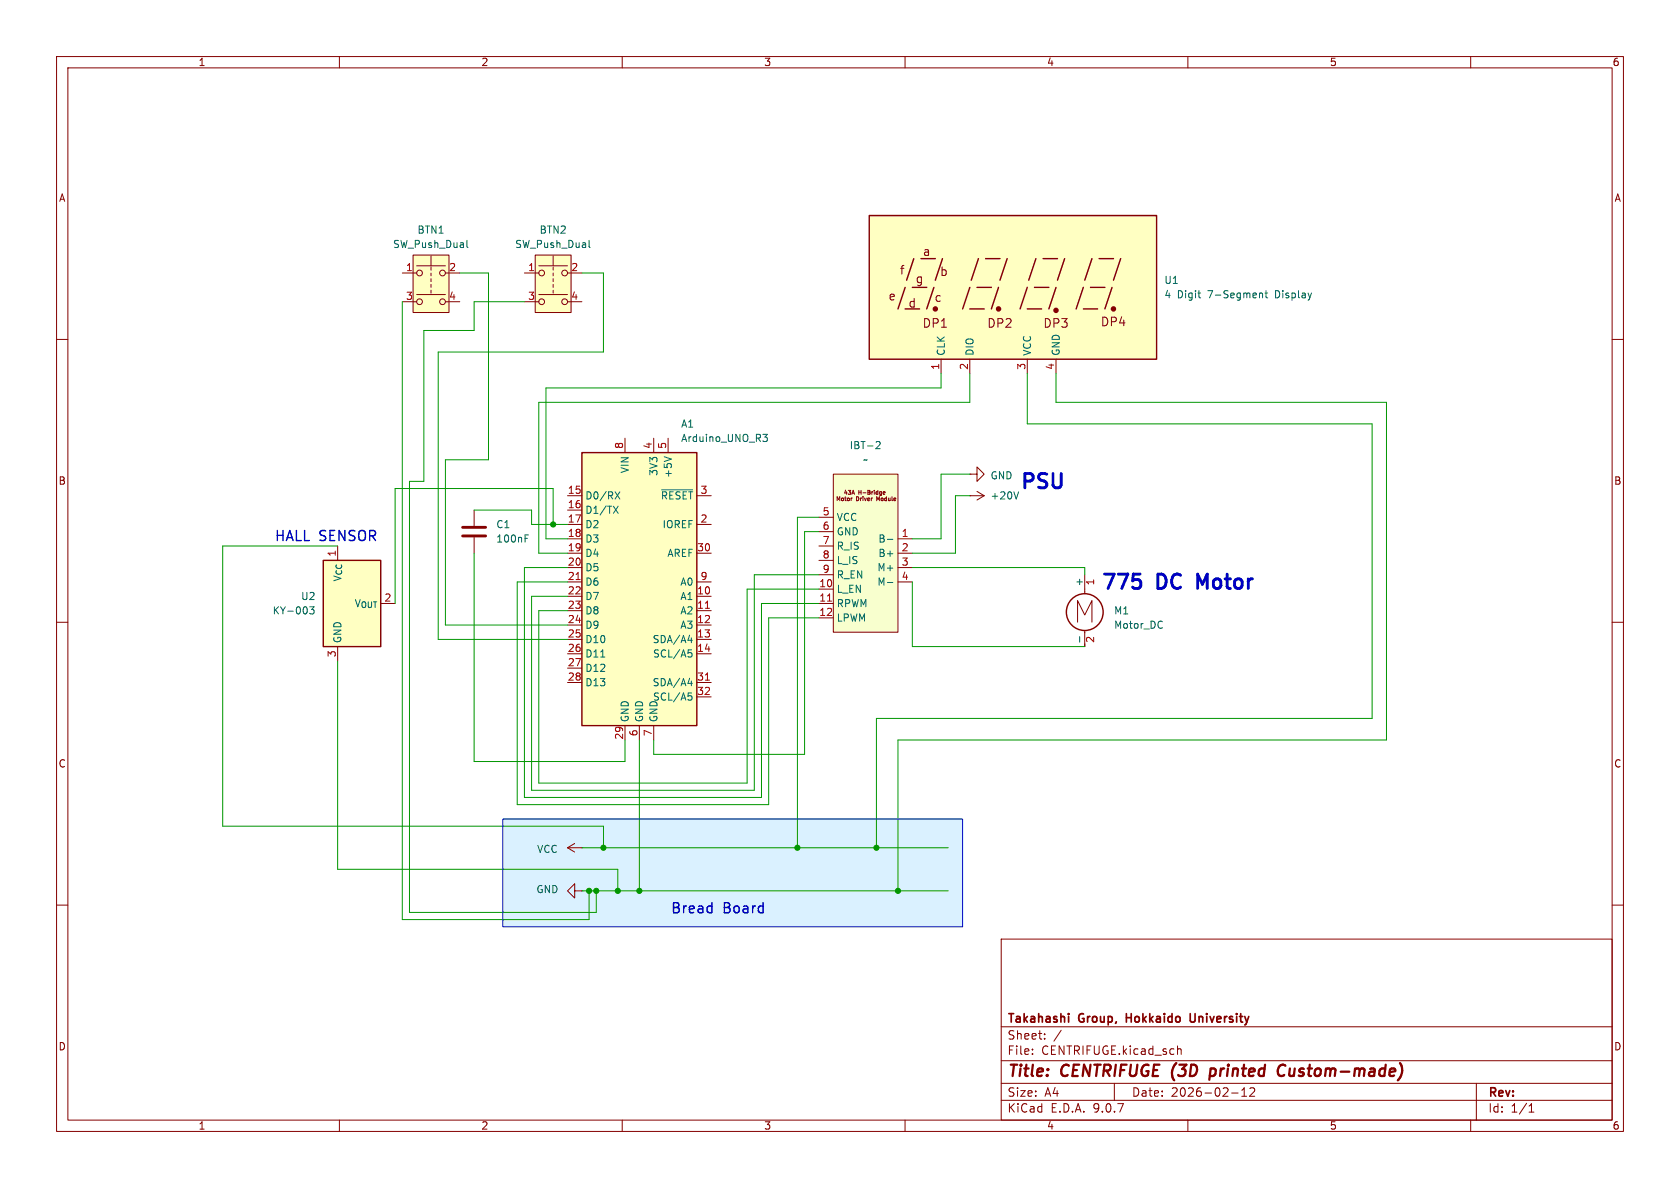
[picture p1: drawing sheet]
<svg xmlns="http://www.w3.org/2000/svg" width="297mm" height="210mm" viewBox="0 0 297 210" stroke-linecap="round" stroke-linejoin="round" font-family="sans-serif">
<g fill="none" stroke="#840000" stroke-width=".18">
<path d="M10 10h277v190h-277zM12 12h273v186h-273zM60 10v2M110 10v2M160 10v2M210 10v2M260 10v2M10 60h2M285 60h2M10 110h2M285 110h2M10 160h2"/>
<path d="M177 166h108v32h-108zM285 160h2M60 198v2M110 198v2M160 198v2M177 194.5h108M177 191.5h108M177 187.5h108M177 181.5h108M182.5 186.3v.1M182.5 185.5v.1M184.7 183.6v.1"/>
<path d="M184.7 182.8v.1M187.6 182.1l-1.3 2M197 191.5v3M208.2 184.9v1.5M208.2 185.5l.2-.1 .3 .1 .1 .9M210 198v2M217.7 193.2h1.2M219.5 193.8h.9M219.5 192.7l.5-.4v1.5M221.7 192.4v.5l-.8 .9h.9M260 198v2M261 191.5v6.5"/>
<path d="M270.3 196.6h.9M270.3 195.5l.4-.4v1.5"/>
</g>
<path d="M207.2 189.3l.1 1.1M213.9 190.1l.2 .1 .5-.1M214 189l.2-.1 .6 .1M214 188.9l-.2 2M227 190a.73 .73 0 0 1-.8 .1M227.2 188.4a.69 .69 0 0 0-1 .1" fill="none" stroke="#840000" stroke-width=".4"/>
<path d="M188.9 179.2v.1M188.9 179.7v1M199.1 179.2v1.5M199.1 179.9h.9M210.4 179.2l.1 1.3 .2 .2 .4-.1" fill="none" stroke="#840000" stroke-width=".3"/>
<path d="M88.9 144.8h81.3v19h-81.3z" fill="#daf1ff"/>
<path d="M147.3 83.8h11.4v28h-11.4z" fill="#f8ffce"/>
<g fill="none" stroke="#840000" stroke-width=".18">
<path d="M144.8 91.4h2.5M144.8 94h2.5M144.8 96.5h2.5M144.8 99.1h2.5M147.3 83.8h11.4v28h-11.4zM149.5 86.6l-.2 .5h.5M149.7 86.9v.5M150 86.7h.4l-.2 .2 .2 .2-.1 .2M150.5 88v.5M150.6 87.4l.2-.7 .3 .7M150.7 87.2h.3M150.7 88l-.2 .2"/>
<path d="M151.8 87.9l-.4-.1v.7l.4-.1M151.8 86.7v.7M151.8 87h.4M152.2 86.7v.7M152.6 87.1h.5M153.4 87h.3M153.7 87l.1-.3h-.4v.7M153.7 87l.1 .2M154.1 86.9v.5M154.3 86.9l-.2 .1M154.6 86.7h.1M154.6 86.9v.5"/>
<path d="M154.9 87.3h.1M154.9 87.3h.3M155 88.5v-.7l.2 .5 .3-.5v.7M155.2 86.9l-.3 .1v.3M155.2 86.7v.7M155.8 87.3h-.3l.1-.4h.2v.6l-.3 .1M156.1 88.1l-.3 .1v.2l.3 .1M156.1 87.1h.4l-.1-.2h-.2l-.1 .4M158.7 95.3h2.6M158.7 97.8h2.6M144.8 101.6h2.5M144.8 104.1h2.5"/>
<path d="M144.8 106.7h2.5M144.8 109.2h2.5M158.7 100.3h2.6M158.7 102.9h2.6"/>
</g>
<path d="M146.3 106.3h.7" fill="none" stroke="#a90000" stroke-width=".18"/>
<path d="M154.9 78.1l.5-.1 .2 .4-.8 .9h.8M156.9 95.3h.9M156.9 103h.9" fill="none" stroke="#006464" stroke-width=".18"/>
<path d="M57.1 99.1h10.2v15.2h-10.2z" fill="#ffffc2"/>
<path d="M57.1 99.1h10.2v15.2h-10.2z" fill="none" stroke="#840000" stroke-width=".25"/>
<path d="M59.7 114.3v2.5" fill="none" stroke="#840000" stroke-width=".18"/>
<path d="M54.7 107.3h.8l-.4 .4 .4 .2v.5l-.2 .1-.6-.1" fill="none" stroke="#006464" stroke-width=".18"/>
<path d="M73 45.1h6.4v10.1h-6.4z" fill="#ffffc2"/>
<g fill="none" stroke="#840000" stroke-width=".18">
<path d="M71.1 48.3h2.6M71.1 53.3h2.6M73 45.1h6.4v10.1h-6.4zM73.7 47h5M73.7 52.1h5M76.2 45.2v1.8M76.2 47.2v.6M76.2 48.3v.5M76.2 49.3v.5M76.2 50.3v.5M76.2 51.3v.5M78.7 48.3h2.6"/>
<path d="M78.7 53.3h2.6"/>
<circle cx="74.2" cy="53.3" r=".51"/>
<circle cx="74.2" cy="48.3" r=".51"/>
<circle cx="78.2" cy="53.3" r=".51"/>
<circle cx="78.2" cy="48.3" r=".51"/>
</g>
<path d="M82.5 42.5v1.1l.2 .2" fill="none" stroke="#006464" stroke-width=".18"/>
<path d="M102.9 80h20.3v48.3h-20.3z" fill="#ffffc2"/>
<path d="M102.9 80h20.3v48.3h-20.3z" fill="none" stroke="#840000" stroke-width=".25"/>
<g fill="none" stroke="#840000" stroke-width=".18">
<path d="M110.5 77.5v2.5M115.6 77.5v2.5M118.1 77.5v2.5M83.8 90.2v2.8M83.8 95v2.8M100.3 87.6h2.6M100.3 90.2h2.6M100.3 92.7h2.6M100.3 95.3h2.6M100.3 97.8h2.6M123.2 87.6h2.5M123.2 92.7h2.5"/>
<path d="M123.2 97.8h2.5M100.3 100.3h2.6M100.3 102.9h2.6M100.3 105.4h2.6M100.3 108h2.6M100.3 110.5h2.6M100.3 113h2.6M100.3 115.6h2.6M100.3 118.1h2.6M123.2 102.9h2.5M123.2 105.4h2.5M123.2 108h2.5"/>
<path d="M123.2 110.5h2.5M123.2 113h2.5M123.2 115.6h2.5M100.3 120.7h2.6M110.5 128.3v2.5M113 128.3v2.5M115.6 128.3v2.5M123.2 120.7h2.5M123.2 123.2h2.5"/>
</g>
<g fill="none" stroke="#006464" stroke-width=".18">
<path d="M134.9 76.8h.8l-.5 .5 .4 .1 .1 .4-.3 .2h-.3M92.8 95.2h.4M92.8 94.6h.6M108.4 89.5l.9 1.2M108.7 86.9l.9 1.3M109.3 89.5l-.9 1.2M109.6 86.9l-.9 1.3M117 86.6h5.5M117.4 80.7l1.3 .5M106.2 116.1h.7M121.6 113.2h.8M121.7 114.9h.6"/>
<path d="M121.8 115.4h.3l.2 .2-.1 .5h-.4M122.2 112.8v.8M121.6 120.8h.8M121.7 122.5h.6M121.8 123h.3l.2 .2-.1 .5-.4 .1M122.2 120.4v.8"/>
</g>
<path d="M101.8 102.5h.8M124.7 107.5h.7M124.7 120.2h.7" fill="none" stroke="#a90000" stroke-width=".18"/>
<path d="M81.8 93.2h4.1M81.8 94.7h4.1" fill="none" stroke="#840000" stroke-width=".51"/>
<path d="M94.6 45.1h6.4v10.1h-6.4z" fill="#ffffc2"/>
<g fill="none" stroke="#840000" stroke-width=".18">
<path d="M92.7 48.3h2.5M92.7 53.3h2.5M94.6 45.1h6.4v10.1h-6.4zM95.2 47h5.1M95.2 52.1h5.1M97.8 45.2v1.8M97.8 47.2v.6M97.8 48.3v.5M97.8 49.3v.5M97.8 50.3v.5M97.8 51.3v.5M100.3 48.3h2.6"/>
<path d="M100.3 53.3h2.6M171.4 87.6h.1M171.4 87.6h2.6M172.7 86.9l1.3 .7M174 87.6l-1.3 .8M100.3 149.9l1.3 .7M100.3 149.9h2.6M101.6 157.5v-1.3l-1.3 1.3 1.3 1.3v-1.3h1.3M101.6 149.1l-1.3 .8M102.9 149.9h.1M102.9 157.5h.1"/>
<circle cx="95.8" cy="53.3" r=".51"/>
<circle cx="95.8" cy="48.3" r=".51"/>
<circle cx="99.8" cy="48.3" r=".51"/>
<circle cx="99.8" cy="53.3" r=".51"/>
</g>
<path d="M104.1 42.5v1.1l.2 .2" fill="none" stroke="#006464" stroke-width=".18"/>
<path d="M153.7 38.1h50.8v25.4h-50.8z" fill="#ffffc2"/>
<g fill="none" stroke="#840000" stroke-width=".25">
<path d="M153.7 38.1h50.8v25.4h-50.8zM160 50.8l-1.3 3.8M160 54.6h2.6M161.3 50.8h2.5M161.5 45.7l-1.2 3.8M162.8 45.7h2.6M165.1 50.8l-1.3 3.8M166.6 45.7l-1.2 3.8M171.4 54.6h2.6M171.4 50.8l-1.2 3.8M172.7 50.8h2.6M173 45.7l-1.3 3.8"/>
<path d="M174.2 45.7h2.6M176.5 50.8l-1.2 3.8M178.1 45.7l-1.3 3.8M181.6 54.6h2.5M181.6 50.8l-1.3 3.8M182.9 50.8h2.5M183.1 45.7l-1.2 3.8M184.4 45.7h2.5M186.7 50.8l-1.3 3.8M188.2 45.7l-1.3 3.8M191.5 54.6h2.6M191.5 50.8l-1.3 3.8"/>
<path d="M192.8 50.8h2.5M193 45.7l-1.2 3.8M194.3 45.7h2.5M196.6 50.8l-1.3 3.8M198.1 45.7l-1.3 3.8"/>
<circle cx="191.8" cy="108.2" r="3.3"/>
</g>
<g fill="#840000" stroke="#840000" stroke-width=".25">
<circle cx="165.4" cy="54.6" r=".36"/>
<circle cx="176.5" cy="54.6" r=".36"/>
<circle cx="186.7" cy="54.9" r=".36"/>
<circle cx="196.8" cy="54.6" r=".36"/>
</g>
<path d="M166.4 63.5v2.5M171.4 63.5v2.5M181.6 63.5v2.5M186.7 63.5v2.5M171.4 83.8h1.3v-1.2l1.3 1.2-1.3 1.3v-1.3M171.4 83.8h.1M190.5 110v-3.8l1.3 2.5 1.2-2.5v3.8M191.8 101.6v3.4M191.8 111.5v2.8" fill="none" stroke="#840000" stroke-width=".18"/>
<path d="M211.8 51.8h.5M212.1 52.6h.2M222.8 51.8l.4 .2v.6M223.6 51.8h.5M223.8 51.4v1.1l.3 .1M190.9 112.5v1M205.4 109.9h.1M205.5 110.9l-.1 .1" fill="none" stroke="#006464" stroke-width=".18"/>
<g fill="none" stroke="#009600" stroke-width=".18">
<path d="M71.1 53.3v109.3h33v-5.1M81.3 48.3h5.1v33h-7.7v29.2h21.6M92.7 53.3h-8.9v5.1h-8.9v26.7h-2.5v76.2h33v-3.8M102.9 48.3h3.8v13.9h-29.2v50.8h22.8M166.4 66v2.6h-69.9v26.7h3.8M171.4 66v5.1h-76.2v26.7h5.1M181.6 66v8.9h61v52.1h-87.7v22.9M186.7 66v5.1h58.4v59.7h-86.4v26.7M59.7 96.5h-20.3v49.6h67.3v3.8M83.8 97.8v36.8h26.7v-3.8M83.8 90.2h10.2v2.5h6.3M97.8 92.7v-6.3h-28v20.3"/>
<path d="M144.8 94h-2.6v39.4h-26.6v-2.6M144.8 91.4h-3.8v58.5M171.4 87.6h-2.5v10.2h-7.6M171.4 83.8h-5v11.5h-5.1M59.7 116.8v36.9h49.5v3.8M100.3 102.9h-8.9v39.3h44.5v-33h8.9M100.3 100.3h-7.6v40.7h41.9v-34.3h10.2M144.8 101.6h-11.5v38.1h-39.3v-34.3h6.3M144.8 104.1h-12.7v34.3h-36.9v-30.4h5.1M161.3 100.3h30.5v1.3M161.3 102.9v11.4h30.5M113 130.8v26.7"/>
<path d="M102.9 149.9h64.7M102.9 157.5h64.7"/>
</g>
<path d="M200.4 101.5h1.2M201.2 102.5l.5 .4v.6l-.5 .5" fill="none" stroke="#0000c2" stroke-width=".51"/>
<path d="M88.9 144.8h81.3v19h-81.3z" fill="none" stroke="#0000c2" stroke-width=".18"/>
<g fill="#009600" stroke="#009600" stroke-width=".18">
<circle cx="113" cy="157.5" r=".46"/>
<circle cx="105.4" cy="157.5" r=".46"/>
<circle cx="109.2" cy="157.5" r=".46"/>
<circle cx="141" cy="149.9" r=".46"/>
<circle cx="154.9" cy="149.9" r=".46"/>
<circle cx="158.7" cy="157.5" r=".46"/>
<circle cx="106.7" cy="149.9" r=".46"/>
<circle cx="104.1" cy="157.5" r=".46"/>
<circle cx="97.8" cy="92.7" r=".46"/>
</g>
<g font-size="3.5" fill="#0000c2">
<text x="180.1" y="87.1">PSU</text>
<text x="194.4" y="104.9">775</text>
<text x="204.6" y="104.9">DC</text>
<text x="212.6" y="104.9">Motor</text>
</g>
<g font-size="2.8" fill="#840000">
<text x="178" y="190.9">Title:</text>
<text x="187.7" y="190.9">CENTRIFUGE</text>
<text x="208" y="190.9">(3D</text>
<text x="215.5" y="190.9">printed</text>
<text x="228.3" y="190.9">Custom-made)</text>
</g>
<g font-size="2.5" fill="#0000c2">
<text x="48.4" y="96">HALL SENSOR</text>
<text x="118.5" y="161.8">Bread</text>
<text x="127.8" y="161.8">Board</text>
</g>
<g font-size="2.1" fill="#840000">
<text x="163.1" y="45.4">a</text>
<text x="157" y="53.3">e</text>
<text x="159" y="48.7">f</text>
<text x="161.8" y="50.3">g</text>
<text x="165.1" y="53.6">c</text>
<text x="166.1" y="49">b</text>
<text x="160.5" y="54.6">d</text>
<text x="163" y="58.1">DP1</text>
<text x="174.5" y="58.1">DP2</text>
<text x="184.4" y="58.1">DP3</text>
<text x="194.5" y="57.9">DP4</text>
<text x="178" y="184">Sheet:</text>
<text x="178" y="181.2">Takahashi</text>
<text x="190.8" y="181.2">Group,</text>
<text x="199.8" y="181.2">Hokkaido</text>
<text x="211.7" y="181.2">University</text>
<text x="178" y="186.7">File:</text>
<text x="184.1" y="186.7">CENTRIFUGE.kicad_sch</text>
<text x="178" y="196.9">KiCad</text>
<text x="178" y="194.1">Size:</text>
<text x="184.7" y="194.1">A4</text>
<text x="185.7" y="196.9">E.D.A.</text>
<text x="193.3" y="196.9">9.0.7</text>
<text x="200" y="194.1">Date:</text>
<text x="207" y="194.1">2026-02-12</text>
<text x="263" y="194.3">Rev:</text>
<text x="263" y="196.9">Id:</text>
<text x="267.1" y="196.9">1/1</text>
</g>
<g font-size="1.8" fill="#840000">
<text x="35" y="11.9">1</text>
<text x="85" y="11.9">2</text>
<text x="135" y="11.9">3</text>
<text x="185" y="11.9">4</text>
<text x="235" y="11.9">5</text>
<text x="285" y="11.9">6</text>
<text x="10.3" y="35.9">A</text>
<text x="285.3" y="35.9">A</text>
<text x="10.3" y="85.9">B</text>
<text x="285.3" y="85.9">B</text>
<text x="10.3" y="135.9">C</text>
<text x="285.3" y="135.9">C</text>
<text x="10.3" y="185.9">D</text>
<text x="285.3" y="185.9">D</text>
<text x="35" y="199.9">1</text>
<text x="85" y="199.9">2</text>
<text x="135" y="199.9">3</text>
<text x="185" y="199.9">4</text>
<text x="235" y="199.9">5</text>
<text x="285" y="199.9">6</text>
</g>
<g font-size="1.8" fill="#006464">
<text x="73.7" y="41.5">BTN1</text>
<text x="95.3" y="41.5">BTN2</text>
<text x="69.4" y="44">SW_Push_Dual</text>
<text x="91" y="44">SW_Push_Dual</text>
<text x="205.7" y="52.9">4</text>
<text x="205.7" y="50.4">U1</text>
<text x="208.1" y="52.9">Digit</text>
<text x="213.7" y="52.9">7-Segment</text>
<text x="225.7" y="52.9">Display</text>
<text x="167.2" y="63" transform="rotate(-90 167.2 63)">CLK</text>
<text x="172.3" y="63" transform="rotate(-90 172.3 63)">DIO</text>
<text x="182.5" y="63" transform="rotate(-90 182.5 63)">VCC</text>
<text x="187.6" y="63" transform="rotate(-90 187.6 63)">GND</text>
<text x="120.3" y="75.8">A1</text>
<text x="111.4" y="83.7" transform="rotate(-90 111.4 83.7)">VIN</text>
<text x="120.3" y="78.3">Arduino_UNO_R3</text>
<text x="150.1" y="79.6">IBT-2</text>
<text x="152.5" y="82.1">~</text>
<text x="103.4" y="88.5">D0/RX</text>
<text x="116.4" y="84.2" transform="rotate(-90 116.4 84.2)">3V3</text>
<text x="116.7" y="88.5">~{RESET}</text>
<text x="119" y="84.6" transform="rotate(-90 119 84.6)">+5V</text>
<text x="175" y="84.9">GND</text>
<text x="175" y="88.5">+20V</text>
<text x="87.6" y="93.6">C1</text>
<text x="103.4" y="91">D1/TX</text>
<text x="103.4" y="93.6">D2</text>
<text x="117" y="93.6">IOREF</text>
<text x="147.8" y="92.3">VCC</text>
<text x="147.8" y="94.8">GND</text>
<text x="87.6" y="96.1">100nF</text>
<text x="103.4" y="96.1">D3</text>
<text x="103.4" y="98.7">D4</text>
<text x="103.4" y="101.2">D5</text>
<text x="117.9" y="98.7">AREF</text>
<text x="147.8" y="97.4">R_IS</text>
<text x="147.8" y="99.9">L_IS</text>
<text x="155" y="101.2">M+</text>
<text x="155.2" y="96.1">B-</text>
<text x="155.2" y="98.7">B+</text>
<text x="53.1" y="106.3">U2</text>
<text x="60.6" y="102.9" transform="rotate(-90 60.6 102.9)">V_{CC}</text>
<text x="62.6" y="107.5">V_{OUT}</text>
<text x="103.4" y="103.7">D6</text>
<text x="103.4" y="106.3">D7</text>
<text x="120.2" y="103.7">A0</text>
<text x="120.2" y="106.3">A1</text>
<text x="147.8" y="102.5">R_EN</text>
<text x="147.8" y="105">L_EN</text>
<text x="147.8" y="107.5">RPWM</text>
<text x="155" y="103.7">M-</text>
<text x="191.5" y="103.8" transform="rotate(-90 191.5 103.8)">+</text>
<text x="48.1" y="108.8">KY-003</text>
<text x="60.6" y="113.8" transform="rotate(-90 60.6 113.8)">GND</text>
<text x="103.4" y="108.8">D8</text>
<text x="103.4" y="111.4">D9</text>
<text x="103.4" y="113.9">D10</text>
<text x="115.3" y="113.9">SDA/A4</text>
<text x="120.2" y="108.8">A2</text>
<text x="120.2" y="111.4">A3</text>
<text x="147.8" y="110.1">LPWM</text>
<text x="196.9" y="108.8">M1</text>
<text x="196.9" y="111.4">Motor_DC</text>
<text x="103.4" y="116.4">D11</text>
<text x="103.4" y="119">D12</text>
<text x="115.3" y="116.4">SCL/A5</text>
<text x="103.4" y="121.5">D13</text>
<text x="115.3" y="121.5">SDA/A4</text>
<text x="115.3" y="124.1">SCL/A5</text>
<text x="111.4" y="127.8" transform="rotate(-90 111.4 127.8)">GND</text>
<text x="113.9" y="127.8" transform="rotate(-90 113.9 127.8)">GND</text>
<text x="116.4" y="127.8" transform="rotate(-90 116.4 127.8)">GND</text>
<text x="94.9" y="151">VCC</text>
<text x="94.7" y="158.1">GND</text>
</g>
<g font-size="1.8" fill="#a90000">
<text x="71.7" y="48">1</text>
<text x="71.7" y="53.1">3</text>
<text x="79.3" y="48">2</text>
<text x="79.3" y="53.1">4</text>
<text x="93.3" y="48">1</text>
<text x="93.3" y="53.1">3</text>
<text x="100.9" y="48">2</text>
<text x="100.9" y="53.1">4</text>
<text x="166.1" y="65.5" transform="rotate(-90 166.1 65.5)">1</text>
<text x="171.2" y="65.5" transform="rotate(-90 171.2 65.5)">2</text>
<text x="181.4" y="65.5" transform="rotate(-90 181.4 65.5)">3</text>
<text x="186.4" y="65.5" transform="rotate(-90 186.4 65.5)">4</text>
<text x="110.2" y="79.4" transform="rotate(-90 110.2 79.4)">8</text>
<text x="115.3" y="79.4" transform="rotate(-90 115.3 79.4)">4</text>
<text x="117.9" y="79.4" transform="rotate(-90 117.9 79.4)">5</text>
<text x="100.3" y="87.4">15</text>
<text x="100.3" y="89.9">16</text>
<text x="123.8" y="87.4">3</text>
<text x="100.3" y="92.5">17</text>
<text x="100.3" y="95">18</text>
<text x="123.8" y="92.5">2</text>
<text x="145.3" y="91.2">5</text>
<text x="145.3" y="93.7">6</text>
<text x="159.3" y="95">1</text>
<text x="59.4" y="98.5" transform="rotate(-90 59.4 98.5)">1</text>
<text x="100.3" y="97.5">19</text>
<text x="100.3" y="100.1">20</text>
<text x="123.1" y="97.5">30</text>
<text x="145.3" y="96.3">7</text>
<text x="145.3" y="98.8">8</text>
<text x="145.3" y="101.3">9</text>
<text x="159.3" y="97.5">2</text>
<text x="159.3" y="100.1">3</text>
<text x="67.9" y="106.4">2</text>
<text x="100.3" y="102.6">21</text>
<text x="100.3" y="105.2">22</text>
<text x="100.3" y="107.7">23</text>
<text x="123.1" y="105.2">10</text>
<text x="123.1" y="107.7">11</text>
<text x="123.8" y="102.6">9</text>
<text x="144.7" y="103.9">10</text>
<text x="144.7" y="106.4">11</text>
<text x="159.3" y="102.6">4</text>
<text x="193.8" y="103.6" transform="rotate(-90 193.8 103.6)">1</text>
<text x="100.3" y="110.2">24</text>
<text x="100.3" y="112.8">25</text>
<text x="123.1" y="110.2">12</text>
<text x="123.1" y="112.8">13</text>
<text x="144.7" y="109">12</text>
<text x="193.8" y="113.7" transform="rotate(-90 193.8 113.7)">2</text>
<text x="59.4" y="116.3" transform="rotate(-90 59.4 116.3)">3</text>
<text x="100.3" y="115.3">26</text>
<text x="100.3" y="117.9">27</text>
<text x="123.1" y="115.3">14</text>
<text x="100.3" y="120.4">28</text>
<text x="123.1" y="120.4">31</text>
<text x="123.1" y="122.9">32</text>
<text x="110.2" y="130.9" transform="rotate(-90 110.2 130.9)">29</text>
<text x="112.8" y="130.2" transform="rotate(-90 112.8 130.2)">6</text>
<text x="115.3" y="130.2" transform="rotate(-90 115.3 130.2)">7</text>
</g>
<g font-size="1" fill="#840000">
<text x="146.2" y="88.2">H-Bridge</text>
<text x="152" y="88.2">Motor</text>
<text x="156.3" y="88.2">Driver</text>
</g>
</svg>
